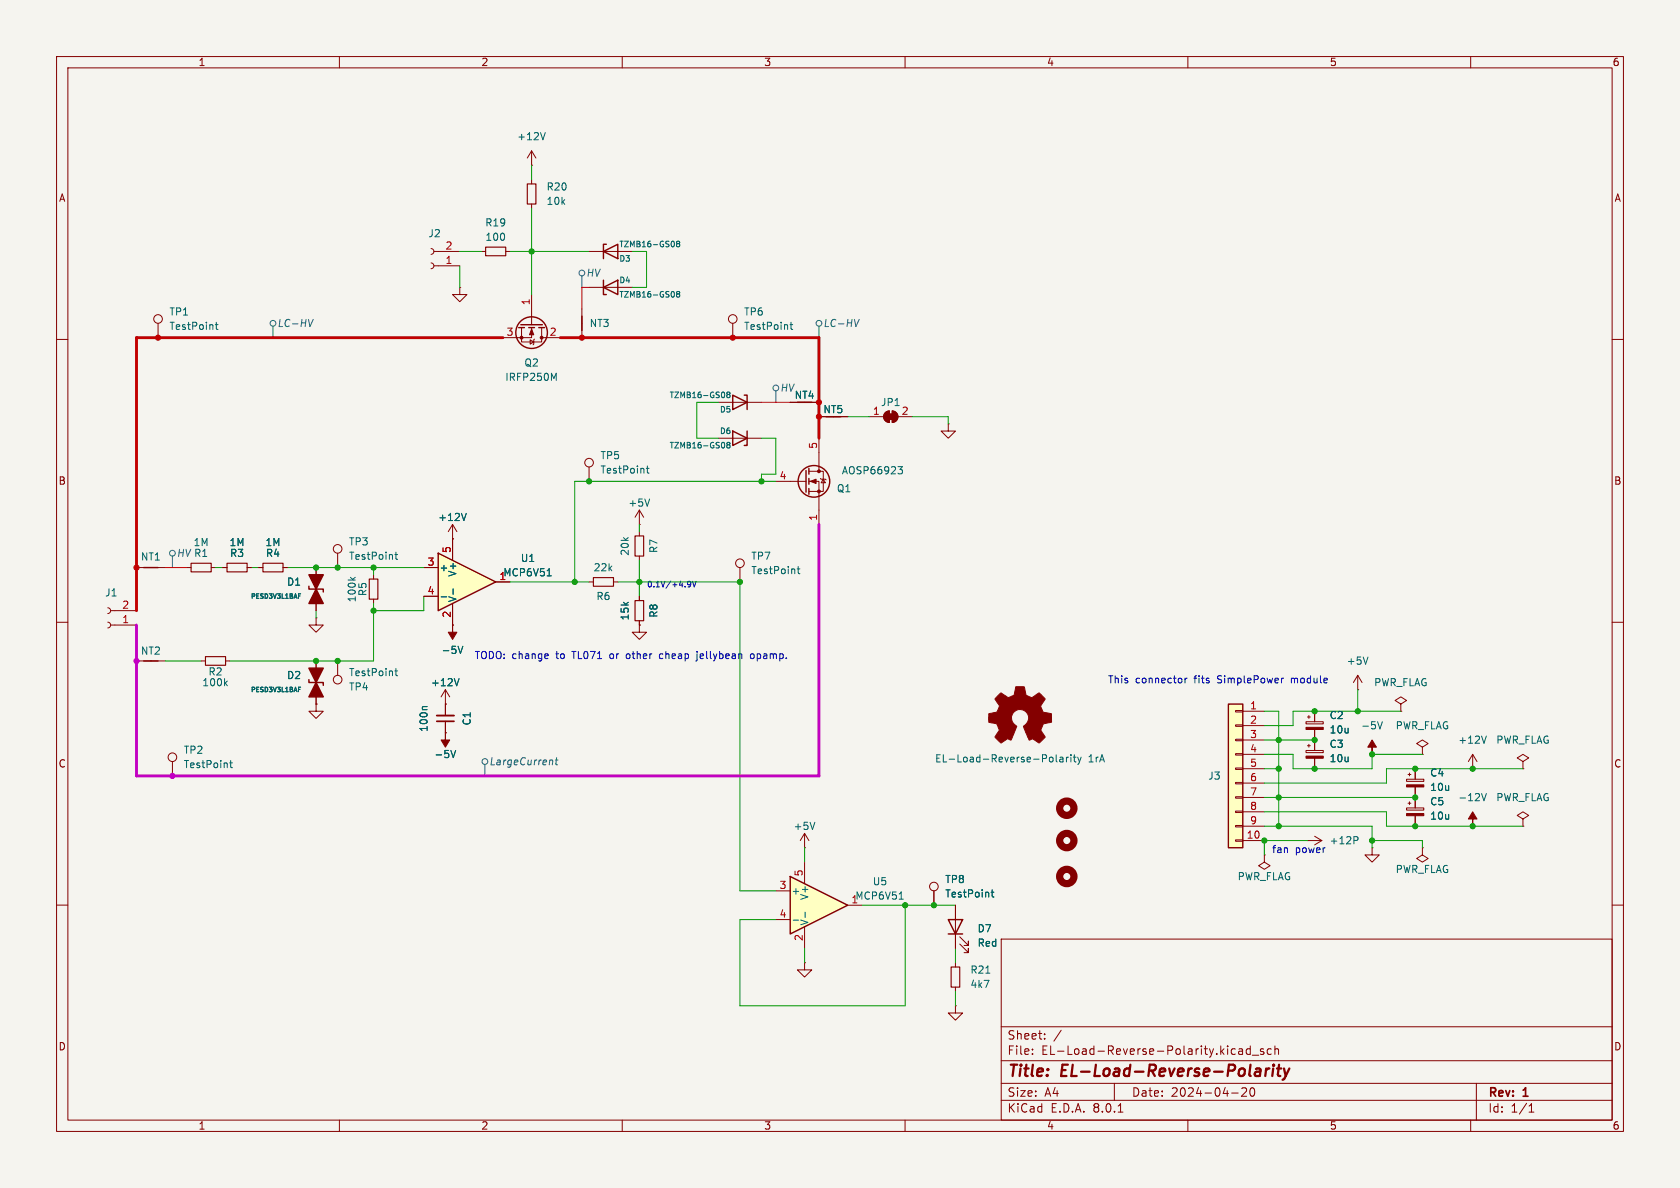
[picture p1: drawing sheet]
<svg xmlns="http://www.w3.org/2000/svg" width="297mm" height="210mm" viewBox="0 0 297 210" stroke-linecap="round" stroke-linejoin="round" font-family="sans-serif">
<path d="M0 0h297v210h-297z" fill="#f5f4ef" stroke="#f5f4ef" stroke-width=".18"/>
<g fill="none" stroke="#840000" stroke-width=".18">
<path d="M10 10h277v190h-277zM12 12h273v186h-273zM60 10v2M110 10v2M160 10v2M210 10v2M260 10v2M10 60h2M285 60h2M10 110h2M285 110h2M10 160h2"/>
<path d="M285 160h2M177 166h108v32h-108zM60 198v2M110 198v2M160 198v2M177 194.5h108M177 191.5h108M177 187.5h108M177 181.5h108M182.5 186.3v.1M182.5 185.5v.1M184.7 183.6v.1"/>
<path d="M184.7 182.8v.1M187.6 182.1l-1.3 2M197 191.5v3M197.7 196.6h.8M210 198v2M217.7 193.2h1.2M219 185.5h.6l.1 .9M219.7 185.8h-.5a.29 .29 0 0 0-.2 .3 .29 .29 0 0 0 .2 .3l.5-.1M220.3 192.4v.5l-.8 .9h.9M221 185.5l-.4-.1-.3 .3v.4l.2 .2h.5M221 184.9v1.5M221.1 192.4a.81 .81 0 0 0 .4 1.4l.2-.1 .1-.5-.1-.8"/>
<path d="M221.4 186.5h1.1M223.4 185.5l-.4-.1-.2 .2 .1 .2 .5 .2v.3h-.6M224.7 185.5l-.4-.1-.3 .3v.4l.2 .2h.5M225.4 185.5l.2-.1 .4 .1v.9M225.4 184.9v1.5M260 198v2M261 191.5v6.5M270.3 196.6h.9M270.3 195.5l.4-.4v1.5"/>
</g>
<path d="M223.8 188.9l-.1 1.3M224.4 188.9l-.4 .1-.2 .3M225.1 188.9l-.2 1.3M225.2 188.2l-.1 .2M225.2 188.2l-.1 .1v.1M225.2 188.2l.1 .1-.2 .1M225.8 188.9h.7M226.1 188.2l-.2 1.7 .1 .2 .3 .1M227 188.9l.3 1.3M227.3 190.2l-.2 .5-.4 .2M227.9 188.9l-.6 1.3" fill="none" stroke="#840000" stroke-width=".4"/>
<path d="M217.2 124.5h2.5v25.4h-2.5z" fill="#ffffc2"/>
<g fill="none" stroke="#840000" stroke-width=".18">
<path d="M94 29.2h.1M94 26.7l-.8 1.2M94 26.7v2.5M94 31.8v.7M94 36.1v.7M94 26.7l.7 1.2M27.9 57.2v2.5M76.2 43.9l.4 .2 .1 .4-.1 .3-.4 .2M76.2 46.5l.4 .1 .1 .4-.1 .3-.4 .2M76.7 44.5h4.6M76.7 47h4.6M81.3 50.8v1.3h1.2l-1.2 1.2-1.3-1.2h1.3"/>
<path d="M81.3 50.8h.1M85.1 44.5h.8M89.4 44.5h.8M92.2 57.9v2.6h3.6v-2.6M94 57.9v1.8h-5.1M94 52.1v5.3M94.5 59.9l-.1 .2v.7l-.2 .2M95.8 59.7h3.3M102.9 54.6v5.1M104.1 50.8h7.7M104.1 44.5h7.7M129.5 57.2v2.5"/>
<path d="M93.7 60.1l.7 .4-.7 .3zM127 71.1h7.6M127 77.5h7.6M139.7 71.1h5.1M144.8 73.7h5.1M144.8 77.5v5.8M153.7 73.7h2.5M156.5 72.9l.7-.3v2.1a1.02 1.02 0 0 1-.9-.7 1.02 1.02 0 0 1 .2-1.1zM157.7 72.6a1.02 1.02 0 0 1 1 1.1 1.02 1.02 0 0 1-1 1zM158.7 73.7h2.6M59.7 97.8v2.5M80 95.3h.1"/>
<path d="M80 92.7l-.8 1.3M80 92.7v2.6M80 92.7l.8 1.3M104.1 82.6v2.5M113 92.7h.1M113 90.2l-.7 1.2M113 90.2v2.5M113 94v.7M113 98.3v.8M113 90.2l.8 1.2M137.2 85.1h5.3M143 85.1h1.8v7.6"/>
<path d="M143 83.3h2.5v3.6h-2.5M145 84.6l.2 .1h.7l.1 .1M145.5 84.7l.4 .6h-.7zM19 107.4l.4 .2 .2 .4-.2 .3-.4 .2M19 110l.4 .1 .2 .4-.2 .3-.4 .2M19.6 108h4.5M19.6 110.5h4.5M24.1 100.3h5.1M24.1 116.8h5.1M33 100.3h.8M35.6 116.8h.7M37.3 100.3h.8"/>
<path d="M39.4 100.3h.7M39.9 116.8h.7M43.7 100.3h.7M45.7 100.3h.8M50 100.3h.8M55.9 109.2v1.3h1.2l-1.2 1.3-1.3-1.3h1.3M55.9 109.2h.1M55.9 100.3v7.7M55.9 116.8v7.7M59.7 116.8v2.6M66 101.6v.8M66 105.9v.8"/>
<path d="M80 110.5h.1M130.8 100.3v2.6M240 119.4l-.7 1.3M240 119.4v2.5M240 119.4l.8 1.3M30.5 134.6v2.6M55.9 124.5v1.2h1.2l-1.2 1.3-1.3-1.3h1.3M55.9 124.5h.1M78.7 124.5h.1M78.7 129.5h.1M78.7 121.9l-.7 1.3M78.7 121.9v4.6"/>
<path d="M78.7 127.5v2M78.7 121.9l.8 1.3M218.4 138.3h1.3v.3h-1.3zM218.4 135.8h1.3v.2h-1.3zM218.4 133.2h1.3v.3h-1.3zM218.4 130.7h1.3v.2h-1.3zM218.4 128.1h1.3v.3h-1.3zM218.4 125.6h1.3v.3h-1.3zM219.7 125.7h3.8M219.7 128.3h3.8M219.7 130.8h3.8M219.7 133.4h3.8"/>
<path d="M219.7 135.9h3.8M219.7 138.4h3.8M230.9 127.6h3v.4h-3zM230.9 132.7h3v.3h-3zM231.1 126.7h.5M231.1 131.8h.5M231.4 126.5v.5M231.4 131.6v.5M232.4 125.7v1.9M232.4 129v3.7M232.4 134v1.9M240 121.9h.1"/>
<path d="M242.6 133.4h.1M247.6 124.5l1.1-.7-1.1-.6-1 .6 1 .7v1.2M247.6 125.7h.1M248.7 137.7h3v.4h-3zM248.9 136.9h.5M249.2 136.7v.5M250.2 135.9v1.8M250.2 139.1v3.7M251.5 132.1l1-.7-1-.6-1.1 .6 1.1 .7v1.3M251.5 133.4h.1M260.3 135.9h.1M260.3 133.4l-.7 1.2"/>
<path d="M260.3 133.4v2.5M260.3 133.4l.8 1.2M269.2 134.6l1.1-.6-1.1-.6-1 .6 1 .6v1.3M269.2 135.9h.1M218.4 148.5h1.3v.2h-1.3zM218.4 145.9h1.3v.3h-1.3zM218.4 143.4h1.3v.2h-1.3zM218.4 140.8h1.3v.3h-1.3zM219.7 148.6h3.8M219.7 141h3.8M219.7 143.5h3.8M219.7 146.1h3.8"/>
<path d="M223.5 151.1v1.3l1 .6-1 .7-1-.7 1-.6M223.5 151.1h.1M231.1 148.6h.1M231.1 148.6h2.6M232.4 147.8l1.3 .8M233.7 148.6l-1.3 .8M242.6 149.9v1.2h1.2l-1.2 1.3-1.3-1.3h1.3M242.6 149.9h.1M248.7 142.8h3v.4h-3zM248.9 142h.5M249.2 141.7v.5M250.2 144.2v1.9"/>
<path d="M251.5 149.9v1.2l1 .7-1 .6-1.1-.6 1.1-.7M251.5 149.9h.1M260.3 146.1h.1M269.2 144.8l1.1-.7-1.1-.6-1 .6 1 .7v1.3M269.2 146.1h.1M168.9 177.8v1.3h1.3l-1.3 1.2-1.3-1.2h1.3M168.9 177.8h.1M168.9 170.2v.7M168.9 174.5v.8"/>
<circle cx="27.9" cy="56.4" r=".76"/>
<circle cx="129.5" cy="56.4" r=".76"/>
<circle cx="59.7" cy="97" r=".76"/>
<circle cx="104.1" cy="81.8" r=".76"/>
<circle cx="130.8" cy="99.6" r=".76"/>
<circle cx="30.5" cy="133.9" r=".76"/>
<circle cx="59.7" cy="120.1" r=".76"/>
</g>
<g fill="none" stroke="#840000" stroke-width=".25">
<path d="M91.7 57.9h1M92.1 57.4h3.8M93.5 57.9h1M95.2 57.9h1.1M102.9 55.9v2.5M106.7 49.5v2.6h.5M106.7 50.8l2.5-1.3v2.6zM106.7 44.5l2.5-1.3v2.5zM107.2 43.2h-.5v2.5M129.5 76.2l2.6 1.3-2.6 1.2zM129.5 69.9l2.6 1.2-2.6 1.3zM131.6 69.9h.5v2.5"/>
<path d="M132.1 76.2v2.5h-.5M142.5 83.2v3.8M143 82.8v1M143 84.6v1M143 86.4v1M25.4 100.3h2.5M25.4 116.8h2.5M54.6 103.6v.5h2.5v.5M54.6 120.1v.6h2.5v.5M217.2 124.5h2.5v25.4h-2.5z"/>
<circle cx="94" cy="58.8" r="2.79"/>
<circle cx="143.9" cy="85.1" r="2.79"/>
</g>
<g fill="none" stroke="#006464" stroke-width=".18">
<path d="M96.4 23.4l-.4 1.3M38.1 57.4h.4M38.2 57v1.1l.3 .1M119.2 51.7v.6M119.2 42.8v.6M119.8 52l-.2-.2 .2-.3 .4 .2-.2 .3M119.8 43.1l-.2-.2 .2-.3 .4 .2-.2 .3M119.8 43.1l-.2 .2 .2 .3 .4-.2-.2-.3M119.8 52l-.2 .1 .2 .4 .4-.2-.2-.3M119.8 52h.2M119.8 43.1h.2M139.7 57.4h.4"/>
<path d="M139.8 57v1.1l.3 .1M97.9 66.9l.4-.9v1.3M128.1 78.4v.6M128.1 69.5v.6M128.7 69.7l-.2-.2 .2-.2 .4 .2-.2 .2M128.7 69.7l-.2 .2 .2 .4 .4-.2-.2-.4M128.7 78.6l-.2-.2 .2-.2 .4 .2-.2 .2M128.7 78.6l-.2 .2 .2 .4 .4-.2-.2-.4M128.7 78.6h.2M128.7 69.7h.2M69.8 98h.5M70 97.6v1.1l.3 .2"/>
<path d="M82.4 90.7l-.4 1.3M114.3 82.8h.4M114.4 82.4v1.1l.3 .1M114.8 88.2l-.4 1.3M158.7 82.5h.8l-.4 .5 .4 .1v.4l-.2 .3h-.4M52.8 105.4h.2M52.8 105h.4M62 102.1l.4 .4M62.8 102.1l-.5 .3M69.8 118.6h.5M70 118.2v1.1l.3 .2M81 114.2l.4 1.3 .4-1.3"/>
<path d="M81.2 120l-.5 1.2M140.9 100.6h.5M141.1 100.1v1.1l.3 .2M241.8 116.1l-.4 1.3M39.8 120.7l.4 .5M40.2 120.4l-.5 .5M40.6 134.9h.5M40.8 134.4v1.1l.3 .2M52.8 121.9h.2M52.8 121.5h.4M75.5 124.9h-.7l-.1 .2M79.7 132.7l.4 1.2 .5-1.2"/>
<path d="M186.1 134v.6M186.7 133.4v1.1l.2 .2M187.4 133.9h.5v.8M187.9 134.1l-.4 .1-.2 .2 .2 .3 .4-.1M188.5 133.8v.9M188.9 133.8l-.4 .3M189.3 133.4v.1M189.3 133.8v.9M189.7 133.8h.5M189.9 133.4v1.1l.3 .2M190.5 133.8l.3 .9M190.8 134.7l-.3 .4"/>
<path d="M191.1 133.8l-.3 .9M243.5 127.6l.5 1.2 .4-1.2M262.8 130.1l-.5 1.3M239.4 147.9h.4l.3 .2-.1 .4-.6 .1M261.9 140.3l.4 1.2 .5-1.2M174.3 172h.7"/>
</g>
<g fill="#840000" stroke="#840000" stroke-width=".18">
<path d="M157 73.2h1v1h-1z"/>
<path d="M156.5 72.9l.7-.3v2.1a1.02 1.02 0 0 1-.9-.7 1.02 1.02 0 0 1 .2-1.1z"/>
<path d="M157.7 72.6a1.02 1.02 0 0 1 1 1.1 1.02 1.02 0 0 1-1 1z"/>
<path d="M143.3 85.1l1-.4v.8z"/>
<path d="M94 58.2l.4 1h-.8z"/>
<path d="M242.6 130.8l.7 1.3h-.7v1.3v-1.3h-.8z"/>
<path d="M230.9 128.6h3v.4h-3z"/>
<path d="M230.9 133.7h3v.3h-3z"/>
<path d="M260.3 143.5l.8 1.3h-.8v1.3v-1.3h-.7z"/>
<path d="M80 110.5v1.3h.8l-.8 1.2-.8-1.2h.8z"/>
<path d="M78.7 129.5v1.3h.8l-.8 1.3-.7-1.3h.7z"/>
<path d="M248.7 138.7h3v.4h-3z"/>
<path d="M248.7 143.8h3v.4h-3z"/>
<path d="M176.4 123l.6-.5 .9 .6a.62 .62 0 0 0 1 0l.2-.1a1.62 1.62 0 0 0 .4-1.4l.1-.2h1.5l.2 .8a.74 .74 0 0 0 .6 .9l.5 .2 1.3-.8 1.1 1-.4 .7a.75 .75 0 0 0-.2 1.2l.2 .5 1.5 .3v1.5l-1.4 .2-.1 .2a1.23 1.23 0 0 0-.3 1.2l.7 1-.1 .1-1 .9-.8-.5a.54 .54 0 0 0-.9 0l-1.1-2.3a2.33 2.33 0 0 0 .9-2 1.54 1.54 0 0 0-2.5-.7 1.54 1.54 0 0 0 .5 2.6l-1.1 2.4a.69 .69 0 0 0-1.1 .2l-.6 .3-1.1-1 .8-1.2-.2-.6a.71 .71 0 0 0-1-.7l-.7-.2v-1.4l.5-.1a1.11 1.11 0 0 0 1.2-.7 .72 .72 0 0 0-.2-1.2l-.4-.7z"/>
<circle cx="144.8" cy="86.9" r=".25"/>
<circle cx="144.8" cy="83.3" r=".25"/>
<circle cx="92.2" cy="59.7" r=".25"/>
<circle cx="95.8" cy="59.7" r=".25"/>
</g>
<path d="M93.2 32.5h1.5v3.6h-1.5zM85.9 43.7h3.5v1.5h-3.5zM33.8 99.6h3.5v1.5h-3.5zM40.1 99.6h3.6v1.5h-3.6zM46.5 99.6h3.5v1.5h-3.5zM112.3 94.7h1.5v3.6h-1.5zM36.3 116.1h3.6v1.5h-3.6zM65.3 102.4h1.5v3.5h-1.5zM168.1 170.9h1.6v3.6h-1.6z" fill="none" stroke="#840000" stroke-width=".2"/>
<g fill="#840000" stroke="#840000" stroke-width=".25">
<path d="M55.9 120.7l1.2 2.5h-2.5z"/>
<path d="M54.6 118.1h2.5l-1.2 2.6z"/>
<path d="M55.9 104.1l1.2 2.6h-2.5z"/>
<path d="M54.6 101.6h2.5l-1.2 2.5z"/>
</g>
<path d="M77.2 126.5h3.1" fill="none" stroke="#840000" stroke-width=".33"/>
<path d="M77.2 127.5h3.1" fill="none" stroke="#840000" stroke-width=".3"/>
<g fill="none" stroke="#840000" stroke-width="1.3">
<circle cx="188.6" cy="154.9" r="1.27"/>
<circle cx="188.6" cy="142.9" r="1.27"/>
<circle cx="188.6" cy="148.6" r="1.27"/>
</g>
<path d="M139.7 154.9l10.2 5.1-10.2 5.1z" fill="#ffffc2"/>
<path d="M139.7 154.9l10.2 5.1-10.2 5.1zM167.6 162.6h2.6l-1.3 2.5zM167.6 165.1h2.6" fill="none" stroke="#840000" stroke-width=".25"/>
<g fill="none" stroke="#840000" stroke-width=".18">
<path d="M113 110.5v1.3h1.3l-1.3 1.2-1.2-1.2h1.2M113 110.5h.1M137.2 157.5h2.5M142.2 149.9h.1M142.2 147.3v2.6M142.2 152.4v3.8M142.2 147.3l-.7 1.3M142.2 147.3l.8 1.3M137.2 162.6h2.5M142.2 170.2v1.3h1.3l-1.3 1.2-1.2-1.2h1.2M142.2 170.2h.1M142.2 163.8v3.8"/>
<path d="M149.9 160h2.5M168.9 160v7.6M169.7 166.9l1.5 1.5v-.8v.8h-.8M169.7 165.6l1.5 1.5v-.7v.7h-.8"/>
</g>
<path d="M144.1 145.4l-.5 1.2M159 158.9h.7M140.2 162.7h1M142.3 161.2v1" fill="none" stroke="#006464" stroke-width=".18"/>
<path d="M77.5 97.8l10.1 5.1-10.1 5.1z" fill="#ffffc2"/>
<path d="M77.5 97.8l10.1 5.1-10.1 5.1z" fill="none" stroke="#840000" stroke-width=".25"/>
<g fill="none" stroke="#840000" stroke-width=".18">
<path d="M139.7 71.1h5.1M144.8 73.7h5.1M167.6 74.9v1.3h1.3l-1.3 1.3-1.2-1.3h1.2M167.6 74.9h.1M80 95.3h.1M80 95.3v3.8M39.4 100.3h.7M43.7 100.3h.7M45.7 100.3h.8M50 100.3h.8M55.9 100.3v2.6M55.9 105.4v2.6"/>
<path d="M55.9 116.8v2.6M74.9 100.3h2.6M74.9 105.4h2.6M80 110.5h.1M80 106.7v3.8M87.6 102.9h2.6M104.1 102.9h.8M108.5 102.9h.7M113 110.5h.1M113 105.4v.8M113 109.7v.8M55.9 124.5h.1"/>
<path d="M55.9 121.9v2.6M78.7 129.5h.1M78.7 124.5h.1M78.7 124.5v2M78.7 127.5v2M232.4 125.7v1.9M232.4 129v3.7M232.4 134v1.9M250.2 135.9v1.8M250.2 139.1v3.7M165.1 157.5v2.5M250.2 144.2v1.9"/>
<path d="M168.9 160v2.6M168.9 165.1v2.5"/>
<circle cx="165.1" cy="156.7" r=".76"/>
</g>
<g fill="none" stroke="#006464" stroke-width=".18">
<path d="M82.4 90.7l-.4 1.3M52.8 105.4h.2M52.8 105h.4M78 105.5h1M80.1 104.1v1M81 114.2l.4 1.3 .4-1.3M81.2 120l-.5 1.2M96.7 101.8h.8M52.8 121.9h.2M52.8 121.5h.4M75.5 124.9h-.7l-.1 .2M79.7 132.7l.4 1.2 .5-1.2"/>
<path d="M175.2 157.7h.5M175.4 157.3v1.1l.3 .2"/>
</g>
<path d="M104.9 102.1h3.6v1.5h-3.6zM112.3 106.2h1.5v3.5h-1.5z" fill="none" stroke="#840000" stroke-width=".2"/>
<g fill="none" stroke="#484848" stroke-width=".18">
<path d="M48.3 57.7v2M55.4 56.5l-.6 1.2M102.9 48.8v2M144.8 57.7v2M151.9 56.5l-.6 1.2M137.2 69.1v2M30.5 98.3v2M85.7 135.1v2.1M97.6 134.4l.1 .1-.1 .7M98.2 134.4h.5M98.4 133.9l-.1 1.1 .3 .2"/>
<circle cx="48.3" cy="57.2" r=".51"/>
<circle cx="102.9" cy="48.3" r=".51"/>
<circle cx="144.8" cy="57.2" r=".51"/>
<circle cx="137.2" cy="68.6" r=".51"/>
<circle cx="30.5" cy="97.8" r=".51"/>
<circle cx="85.7" cy="134.6" r=".51"/>
</g>
<g fill="none" stroke="#0000c2" stroke-width=".18">
<path d="M96.7 115.6l.2 .3-.6 .1M96.9 116.4h-.2M110.8 115.6l-.1 .2 .1 .6M117.1 115.6h-.4l-.1 .2v.5l.5 .1M121.6 102.8h.3l.2 .2v.5l-.2 .2-.3 .1M122.1 103.2l-.2 .2-.3-.1M122.4 102.8l.3 1 .4-1M123.2 115.2v.1M123.2 115.6v1.1l-.2 .1M132.7 115.7l.2-.1 .4 .1v.5l-.1 .2h-.3l-.2-.1zM209.5 119.9v.8M209.9 119.9l-.4 .2"/>
<path d="M226.5 119.9v.8M226.9 119.9l-.4 .2"/>
</g>
<path d="M144.8 92.7v44.5h-120.7v-26.7" fill="none" stroke="#c200c2" stroke-width=".51"/>
<g fill="none" stroke="#009600" stroke-width=".18">
<path d="M94 29.2v2.6M94 36.8v15.3M81.3 44.5h3.8M81.3 47v3.8M90.2 44.5h13.9M111.8 44.5h2.5v6.3h-2.5M127 71.1h-3.8v6.4h3.8M134.6 77.5h2.6v6.3h-2.6v1.3M149.9 73.7h3.8M161.3 73.7h6.3v1.2M113 92.7v1.3M113 99.1v6.3"/>
<path d="M137.2 85.1h-35.6v17.8M29.2 116.8h6.4M38.1 100.3h1.3M44.4 100.3h1.3M50.8 100.3h24.1M55.9 108v1.2M66 100.3v1.3M66 106.7v10.1h-25.4M74.9 105.4v2.6h-8.9M90.2 102.9h13.9M109.2 102.9h21.6v54.6h6.4M223.5 130.8h8.9"/>
<path d="M223.5 125.7h2.6v20.4M223.5 133.4h5.1v2.5h14v-2.5h8.9M223.5 135.9h2.6M240 121.9v3.8M247.6 125.7h-19v2.6h-5.1M269.2 135.9h-24.1v2.5h-21.6M142.2 149.9v2.5M223.5 146.1h19.1v3.8M223.5 143.5h21.6v2.6h24.1M223.5 141h26.7M231.1 148.6h-7.6v2.5M242.6 148.6h8.9v1.3"/>
<path d="M142.2 167.6v2.6M152.4 160h16.5M160 160v17.8h-29.2v-15.2h6.4M168.9 167.6v2.6M168.9 175.3v2.5"/>
</g>
<path d="M88.9 59.7h-64.8v48.3M99.1 59.7h45.7v17.8" fill="none" stroke="#c20000" stroke-width=".51"/>
<path d="M104.1 50.8h-1.2v3.8M134.6 71.1h5.1M29.2 100.3h3.8" fill="none" stroke="#c20000" stroke-width=".18"/>
<g fill="#c20000" stroke="#c20000" stroke-width=".18">
<circle cx="144.8" cy="73.7" r=".46"/>
<circle cx="144.8" cy="71.1" r=".46"/>
<circle cx="24.1" cy="100.3" r=".46"/>
<circle cx="27.9" cy="59.7" r=".46"/>
<circle cx="129.5" cy="59.7" r=".46"/>
<circle cx="102.9" cy="59.7" r=".46"/>
</g>
<g fill="#009600" stroke="#009600" stroke-width=".18">
<circle cx="113" cy="102.9" r=".46"/>
<circle cx="260.3" cy="146.1" r=".46"/>
<circle cx="260.3" cy="135.9" r=".46"/>
<circle cx="242.6" cy="148.6" r=".46"/>
<circle cx="250.2" cy="135.9" r=".46"/>
<circle cx="250.2" cy="141" r=".46"/>
<circle cx="59.7" cy="116.8" r=".46"/>
<circle cx="66" cy="108" r=".46"/>
<circle cx="55.9" cy="100.3" r=".46"/>
<circle cx="232.4" cy="130.8" r=".46"/>
<circle cx="226.1" cy="130.8" r=".46"/>
<circle cx="134.6" cy="85.1" r=".46"/>
<circle cx="165.1" cy="160" r=".46"/>
<circle cx="130.8" cy="102.9" r=".46"/>
<circle cx="223.5" cy="148.6" r=".46"/>
<circle cx="160" cy="160" r=".46"/>
<circle cx="94" cy="44.5" r=".46"/>
<circle cx="59.7" cy="100.3" r=".46"/>
<circle cx="66" cy="100.3" r=".46"/>
<circle cx="55.9" cy="116.8" r=".46"/>
<circle cx="226.1" cy="135.9" r=".46"/>
<circle cx="226.1" cy="146.1" r=".46"/>
<circle cx="226.1" cy="141" r=".46"/>
<circle cx="250.2" cy="146.1" r=".46"/>
<circle cx="232.4" cy="125.7" r=".46"/>
<circle cx="240" cy="125.7" r=".46"/>
<circle cx="232.4" cy="135.9" r=".46"/>
<circle cx="242.6" cy="133.4" r=".46"/>
<circle cx="101.6" cy="102.9" r=".46"/>
<circle cx="104.1" cy="85.1" r=".46"/>
</g>
<g fill="#c200c2" stroke="#c200c2" stroke-width=".18">
<circle cx="24.1" cy="116.8" r=".46"/>
<circle cx="30.5" cy="137.2" r=".46"/>
</g>
<g font-size="2.8" fill="#840000">
<text x="178" y="190.9">Title:</text>
<text x="187.7" y="190.9">EL-Load-Reverse-Polarity</text>
</g>
<g font-size="2.1" fill="#840000">
<text x="178" y="184">Sheet:</text>
<text x="178" y="186.7">File:</text>
<text x="184.1" y="186.7">EL-Load-Reverse-Polarity.kicad_sch</text>
<text x="178" y="196.9">KiCad</text>
<text x="178" y="194.1">Size:</text>
<text x="184.7" y="194.1">A4</text>
<text x="185.7" y="196.9">E.D.A.</text>
<text x="193.3" y="196.9">8.0.1</text>
<text x="200" y="194.1">Date:</text>
<text x="207" y="194.1">2024-04-20</text>
<text x="263" y="194.3">Rev:</text>
<text x="263" y="196.9">Id:</text>
<text x="267.1" y="196.9">1/1</text>
<text x="269.4" y="194.3">1</text>
</g>
<g font-size="1.8" fill="#840000">
<text x="35" y="11.9">1</text>
<text x="85" y="11.9">2</text>
<text x="135" y="11.9">3</text>
<text x="185" y="11.9">4</text>
<text x="235" y="11.9">5</text>
<text x="285" y="11.9">6</text>
<text x="10.3" y="35.9">A</text>
<text x="285.3" y="35.9">A</text>
<text x="10.3" y="85.9">B</text>
<text x="285.3" y="85.9">B</text>
<text x="10.3" y="135.9">C</text>
<text x="285.3" y="135.9">C</text>
<text x="10.3" y="185.9">D</text>
<text x="285.3" y="185.9">D</text>
<text x="35" y="199.9">1</text>
<text x="85" y="199.9">2</text>
<text x="135" y="199.9">3</text>
<text x="185" y="199.9">4</text>
<text x="235" y="199.9">5</text>
<text x="285" y="199.9">6</text>
</g>
<g font-size="1.8" fill="#006464">
<text x="91.3" y="25">+12V</text>
<text x="96.5" y="33.9">R20</text>
<text x="85.7" y="40.2">R19</text>
<text x="96.5" y="36.4">10k</text>
<text x="75.6" y="42.1">J2</text>
<text x="85.7" y="42.8">100</text>
<text x="29.9" y="56">TP1</text>
<text x="29.9" y="58.5">TestPoint</text>
<text x="104.1" y="58">NT3</text>
<text x="131.5" y="56">TP6</text>
<text x="131.5" y="58.5">TestPoint</text>
<text x="92.6" y="65">Q2</text>
<text x="89.2" y="67.5">IRFP250M</text>
<text x="140.4" y="70.7">NT4</text>
<text x="155.7" y="72">JP1</text>
<text x="145.5" y="73.3">NT5</text>
<text x="106.1" y="81.4">TP5</text>
<text x="106.1" y="83.9">TestPoint</text>
<text x="111" y="89.8">+5V</text>
<text x="147.9" y="87.2">Q1</text>
<text x="148.7" y="84">AOSP66923</text>
<text x="77.4" y="92.3">+12V</text>
<text x="24.8" y="99.3">NT1</text>
<text x="34.1" y="96.7">1M</text>
<text x="40.5" y="96.7">1M</text>
<text x="40.6" y="98.7">R3</text>
<text x="46.8" y="96.7">1M</text>
<text x="46.9" y="98.7">R4</text>
<text x="61.6" y="96.6">TP3</text>
<text x="61.6" y="99.2">TestPoint</text>
<text x="77.6" y="101.2">+</text>
<text x="92" y="99.5">U1</text>
<text x="104.9" y="101.2">22k</text>
<text x="111.4" y="98.3" transform="rotate(-90 111.4 98.3)">20k</text>
<text x="116.4" y="97.9" transform="rotate(-90 116.4 97.9)">R7</text>
<text x="132.7" y="99.2">TP7</text>
<text x="132.7" y="101.7">TestPoint</text>
<text x="18.5" y="105.6">J1</text>
<text x="50.6" y="103.7">D1</text>
<text x="63.1" y="106.6" transform="rotate(-90 63.1 106.6)">100k</text>
<text x="65" y="105.5" transform="rotate(-90 65 105.5)">R5</text>
<text x="80.9" y="106.6" transform="rotate(-90 80.9 106.6)">V-</text>
<text x="80.9" y="102.1" transform="rotate(-90 80.9 102.1)">V+</text>
<text x="88.9" y="102.1">MCP6V51</text>
<text x="105.3" y="106.3">R6</text>
<text x="111.4" y="109.8" transform="rotate(-90 111.4 109.8)">15k</text>
<text x="116.4" y="109.3" transform="rotate(-90 116.4 109.3)">R8</text>
<text x="24.8" y="115.9">NT2</text>
<text x="36.8" y="119.6">R2</text>
<text x="61.6" y="119.7">TestPoint</text>
<text x="78" y="115.8">-5V</text>
<text x="238" y="117.7">+5V</text>
<text x="35.7" y="121.5">100k</text>
<text x="50.6" y="120.2">D2</text>
<text x="61.6" y="122.3">TP4</text>
<text x="76.1" y="121.5">+12V</text>
<text x="242.8" y="121.5">PWR_FLAG</text>
<text x="75.8" y="129.5" transform="rotate(-90 75.8 129.5)">100n</text>
<text x="83.4" y="128.3" transform="rotate(-90 83.4 128.3)">C1</text>
<text x="235" y="127.3">C2</text>
<text x="235" y="129.9">10u</text>
<text x="240.5" y="129.1">-5V</text>
<text x="246.6" y="129.1">PWR_FLAG</text>
<text x="257.7" y="131.7">+12V</text>
<text x="264.4" y="131.7">PWR_FLAG</text>
<text x="32.4" y="133.5">TP2</text>
<text x="32.4" y="136">TestPoint</text>
<text x="76.7" y="134.2">-5V</text>
<text x="165.2" y="135">EL-Load-Reverse-Polarity</text>
<text x="192.4" y="135">1rA</text>
<text x="235" y="132.4">C3</text>
<text x="235" y="134.9">10u</text>
<text x="252.7" y="137.5">C4</text>
<text x="213.5" y="138">J3</text>
<text x="252.7" y="142.6">C5</text>
<text x="252.7" y="140">10u</text>
<text x="257.7" y="141.8">-12V</text>
<text x="264.4" y="141.8">PWR_FLAG</text>
<text x="140.2" y="146.9">+5V</text>
<text x="235" y="149.5">+12P</text>
<text x="252.7" y="145.1">10u</text>
<text x="218.7" y="155.8">PWR_FLAG</text>
<text x="246.6" y="154.5">PWR_FLAG</text>
<text x="139.8" y="158.3">+</text>
<text x="143.1" y="159.2" transform="rotate(-90 143.1 159.2)">V+</text>
<text x="151.1" y="159.2">MCP6V51</text>
<text x="154.2" y="156.7">U5</text>
<text x="167" y="156.3">TP8</text>
<text x="167" y="158.9">TestPoint</text>
<text x="143.1" y="163.7" transform="rotate(-90 143.1 163.7)">V-</text>
<text x="172.7" y="165">D7</text>
<text x="172.7" y="167.6">Red</text>
<text x="171.5" y="172.3">R21</text>
<text x="171.5" y="174.9">4k7</text>
</g>
<g font-size="1.8" fill="#a90000">
<text x="78.7" y="46.7">1</text>
<text x="78.7" y="44.2">2</text>
<text x="89.5" y="59.4">3</text>
<text x="93.7" y="54" transform="rotate(-90 93.7 54)">1</text>
<text x="97.1" y="59.4">2</text>
<text x="154.2" y="73.4">1</text>
<text x="159.3" y="73.4">2</text>
<text x="144.5" y="79.4" transform="rotate(-90 144.5 79.4)">5</text>
<text x="137.7" y="84.8">4</text>
<text x="144.5" y="92.1" transform="rotate(-90 144.5 92.1)">1</text>
<text x="75.5" y="100.1">3</text>
<text x="79.8" y="97.9" transform="rotate(-90 79.8 97.9)">5</text>
<text x="21.5" y="107.7">2</text>
<text x="75.5" y="105.2">4</text>
<text x="88.2" y="102.6">1</text>
<text x="21.5" y="110.2">1</text>
<text x="79.8" y="109.3" transform="rotate(-90 79.8 109.3)">2</text>
<text x="220.9" y="125.5">1</text>
<text x="220.9" y="128">2</text>
<text x="220.9" y="130.6">3</text>
<text x="220.9" y="133.1">4</text>
<text x="220.9" y="135.6">5</text>
<text x="220.9" y="138.2">6</text>
<text x="220.9" y="140.7">7</text>
<text x="220.9" y="143.3">8</text>
<text x="220.3" y="148.3">10</text>
<text x="220.9" y="145.8">9</text>
<text x="142" y="155" transform="rotate(-90 142 155)">5</text>
<text x="137.7" y="157.2">3</text>
<text x="150.4" y="159.8">1</text>
<text x="137.7" y="162.3">4</text>
<text x="142" y="166.4" transform="rotate(-90 142 166.4)">2</text>
</g>
<g font-size="1.8" fill="#484848">
<text x="103.6" y="49.1">HV</text>
<text x="49" y="58">LC-HV</text>
<text x="145.5" y="58">LC-HV</text>
<text x="137.9" y="69.4">HV</text>
<text x="31.2" y="98.7">HV R1</text>
<text x="86.4" y="135.5">LargeCurrent</text>
</g>
<g font-size="1.8" fill="#0000c2">
<text x="83.8" y="116.6">TODO: change</text>
<text x="98.4" y="116.6">to</text>
<text x="101.5" y="116.6">TL071</text>
<text x="108.3" y="116.6">or</text>
<text x="111.4" y="116.6">other</text>
<text x="117.5" y="116.6">cheap</text>
<text x="124.2" y="116.6">jellybean</text>
<text x="133.9" y="116.6">opamp.</text>
<text x="195.8" y="121">This</text>
<text x="200.7" y="121">connector</text>
<text x="211.3" y="121">fits</text>
<text x="215.5" y="121">SimplePower</text>
<text x="228.7" y="121">module</text>
<text x="224.8" y="150.9">fan</text>
<text x="229" y="150.9">power</text>
</g>
<g font-size="1.4" fill="#006464">
<text x="109.4" y="43.9">TZMB16-GS08</text>
<text x="109.4" y="46.4">D3</text>
<text x="109.4" y="52.8">TZMB16-GS08</text>
<text x="109.4" y="50.3">D4</text>
<text x="118.3" y="70.6">TZMB16-GS08</text>
<text x="127.2" y="76.9">D6</text>
<text x="127.2" y="73.1">D5</text>
<text x="118.3" y="79.5">TZMB16-GS08</text>
</g>
<text font-size="1.4" fill="#0000c2" x="114.3" y="103.9">0.1V/+4.9V</text>
<g font-size="1.1" fill="#006464">
<text x="44.2" y="106">PESD3V3L1BAF</text>
<text x="44.2" y="122.5">PESD3V3L1BAF</text>
</g>
</svg>
